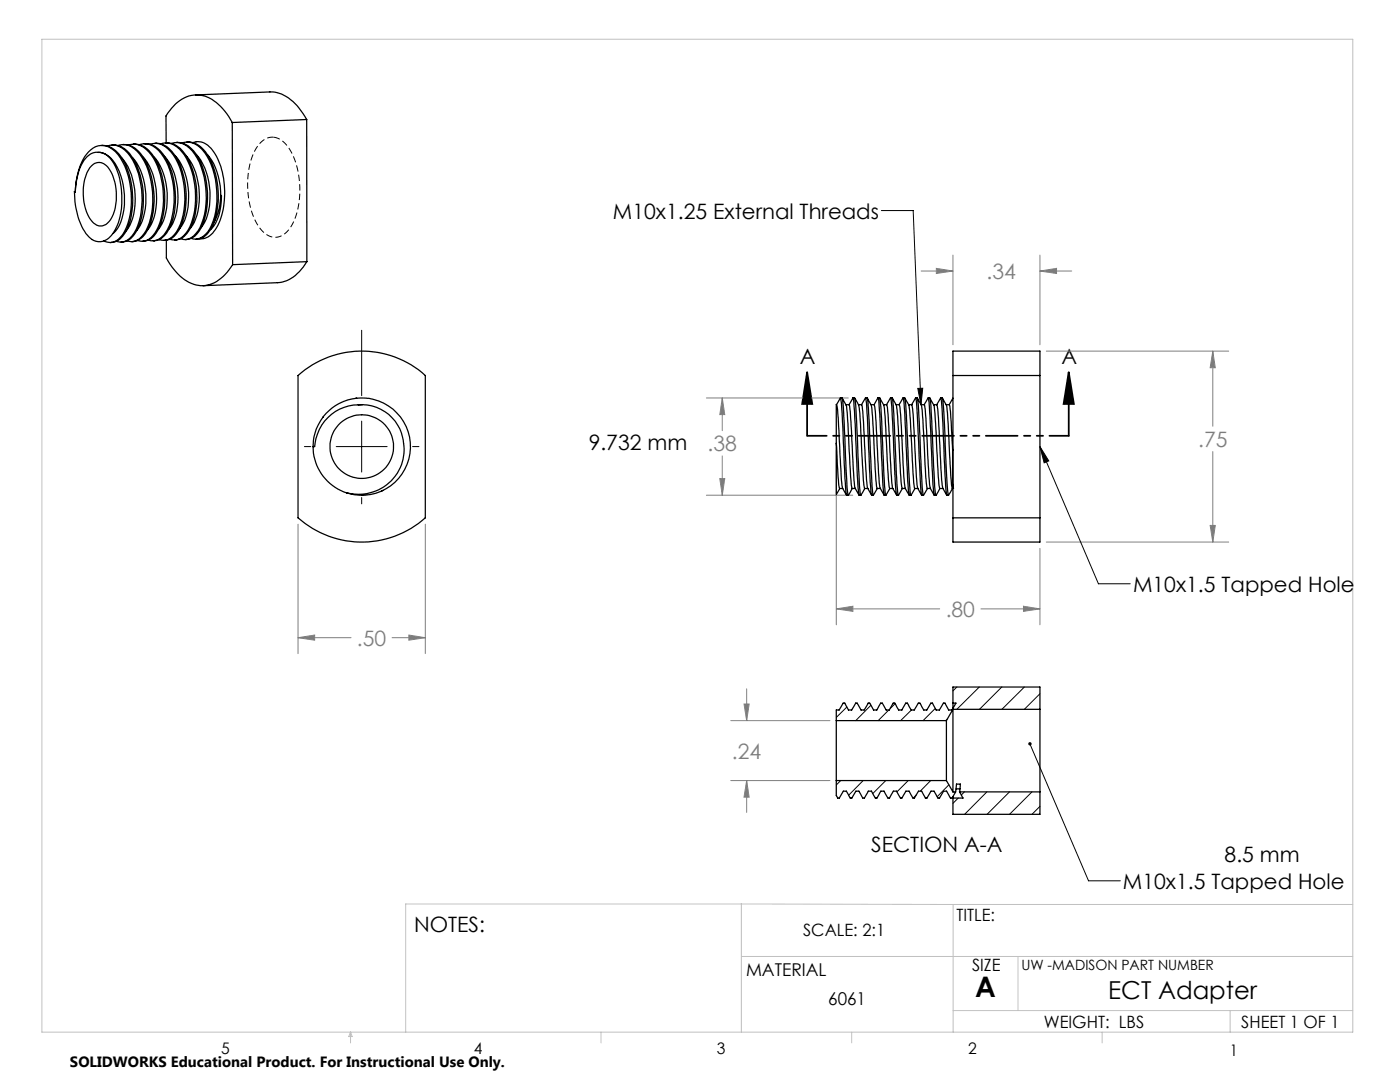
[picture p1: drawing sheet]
<svg xmlns="http://www.w3.org/2000/svg" width="279mm" height="216mm" viewBox="0 0 279 216" stroke-linecap="round" stroke-linejoin="round" font-family="sans-serif">
<g fill="none" stroke="#c0c0c0" stroke-width=".2">
<path d="M8.4 7.8h261.6v198.2h-261.6zM148 180.4v25.6M148 180.4h-67v25.6M148 190.9h122M148 180.4l42.2 .1M190.2 180.5v25.5M190.2 180.5h79.8M203.2 190.9v10.7M70 206v2.1M70 206l.3 .8h-.7zM119.9 206v2.1M170 206v2.1"/>
<path d="M190.2 201.6h79.8M220 206v2.1M245.5 201.6v4.4"/>
</g>
<path d="M161.1 74.3l1 6.3h-2zM161.1 74.3v12.7M213.3 74.3l1 6.3h-2zM213.3 74.3v12.7" fill="none" stroke="#000" stroke-width=".35"/>
<g fill="none" stroke="#808080" stroke-width=".2">
<path d="M183.8 54.1h6.4M186.9 53.6l3.3 .5-3.3 .5zM190.2 50.9v17.9M207.5 54.1l3.4-.5v1zM207.5 50.9v17.9M207.5 54.1h6.4M141 79.4h28.3M144.1 79.4l.5 3.3h-.9zM144.1 79.4v6.5M208.8 70.1h36.4M242 70.1l.5 3.3h-1zM242 70.1v15"/>
<path d="M141 98.8h29.2M143.7 95.5h.9l-.5 3.3zM144.1 91v7.8M166.9 89.7v35M242 90.1v18.1M59.5 104.6v25.8M84.9 104.6v25.8M207.5 109.4v15.3M208.8 108.2h36.4M241.5 104.8h1l-.5 3.4zM59.5 127.2l3.3-.5v1zM59.5 127.2h10.6"/>
<path d="M78.2 127.2h6.7M81.6 126.7l3.3 .5-3.3 .5zM149 137.4v6.4M166.9 121.5l3.3-.5v1zM166.9 121.5h20.6M195.8 121.5h11.7M204.3 121l3.2 .5-3.2 .5zM145.8 143.8h19.8M145.8 155.8h19.8M148.5 140.5h1l-.5 3.3zM149 155.8l.5 3.3h-1zM149 155.8v6.3"/>
</g>
<path d="M54.6 27.4a4.1 4.1 0 0 0-3.8 2.7 16.7 16.7 0 0 0 1 15.3 3.4 3.4 0 0 0 4.7 1.5 9.3 9.3 0 0 0 3.2-6.8 15.6 15.6 0 0 0-2.6-11.3l-1.3-1.1-1.2-.3" fill="none" stroke="#000" stroke-width=".2" stroke-dasharray="1.3 .6" stroke-linecap="butt"/>
<path d="M175.9 42h6.3l1.6 38.8M72.2 65.9v13.1M183.2 77.5h1l-.4 3.3zM60.7 89.1h1.3M67.1 89.1h10.2M72.2 84v10.2M72.2 99.3v1.2M82.3 89.1h1.3M207.5 89.1l1.8 2.9-.9 .4zM207.5 89.1l11.7 27.4h6.4M205.5 148.4l11.7 27.4h6.4" fill="none" stroke="#000" stroke-width=".2"/>
<path d="M213.3 87h-52.2" fill="none" stroke="#000" stroke-width=".35" stroke-dasharray="6.3 1.3 1.3 1.3 1.3 1.3" stroke-dashoffset="2.5"/>
<g fill="#000">
<path d="M205.4 148.1l.1 .3-.1-.3a.33 .33 0 0 1 .5 .3 .33 .33 0 0 1-.5 .3 .33 .33 0 0 1 0-.6z"/>
<path d="M213.3 74.3l1 6.3h-2zM161.1 74.3l1 6.3h-2z"/>
</g>
<path d="M59.5 127.2l3.3-.5v1zM81.6 126.7l3.3 .5-3.3 .5zM242 70.1l.5 3.3h-1zM241.5 104.8h1l-.5 3.4zM166.9 121.5l3.3-.5v1zM204.3 121l3.2 .5-3.2 .5zM144.1 79.4l.5 3.3h-.9zM143.7 95.5h.9l-.5 3.3zM186.9 53.6l3.3 .5-3.3 .5zM207.5 54.1l3.4-.5v1zM148.5 140.5h1l-.5 3.3zM149 155.8l.5 3.3h-1z" fill="#808080"/>
<path d="M183.2 77.5h1l-.4 3.3zM207.5 89.1l1.8 2.9-.9 .4z" fill="#000"/>
<g fill="none" stroke="#000" stroke-width=".25">
<path d="M39 18.9l14.9-.6a7.7 7.7 0 0 1 6.2 3.8l1.1 1.7M14.9 38.2h.1M14.9 38.2l.1 .1M15 38.2a12.6 12.6 0 0 1 2.7-7.9 3.5 3.5 0 0 1 5.3 0 15.2 15.2 0 0 1 3 12.4 7.5 7.5 0 0 1-2.9 5.4 2.3 2.3 0 0 1-2.4-.1M15 38.2v.1M18.3 33a2.19 2.19 0 0 1 3.6 .9 10.6 10.6 0 0 1 .1 10 2.22 2.22 0 0 1-2 1.2 2.22 2.22 0 0 1-2-1.4 10.4 10.4 0 0 1-.1-10.2zM19.5 30.4a4 4 0 0 1 3.6 2.9 16 16 0 0 1-.1 12.5 3.5 3.5 0 0 1-3.8 2.4 5.9 5.9 0 0 1-3.3-3.9 16.8 16.8 0 0 1-1-6.1M19.5 30.4a4.4 4.4 0 0 1 3.9 3 14.1 14.1 0 0 1 .4 11.6l-.8 1.1-.5 .5M19.5 30.4a3.7 3.7 0 0 0-3.3 2.5 14.1 14.1 0 0 0-1.2 5.4M20.5 29a4.9 4.9 0 0 1 4.1 3 17.1 17.1 0 0 1 .8 13.7 3.8 3.8 0 0 1-3.4 2.7M20.5 29h-.3M21.4 29.1a3.9 3.9 0 0 1 4.6 2.1 16.1 16.1 0 0 1 .8 15.2 2.87 2.87 0 0 1-3.6 1.7"/>
<path d="M22.3 28.9a4.3 4.3 0 0 1 4.1 2.5 16.3 16.3 0 0 1 1 14.5 3.7 3.7 0 0 1-3 2.4h-.2M23.6 29a3.7 3.7 0 0 1 4.3 1.8 16.3 16.3 0 0 1 2.2 12.7 5.8 5.8 0 0 1-3.3 4.7h-.6l-.8-.2M24.3 31.5a13.6 13.6 0 0 1 2.4 11.2l-.2 .8a7 7 0 0 1-1.3 2.6M24.5 28.9a4.4 4.4 0 0 1 4.1 2.4 16.6 16.6 0 0 1 .9 14.5 3.8 3.8 0 0 1-2.9 2.4M25.6 29a3.5 3.5 0 0 1 4.1 1.4 15 15 0 0 1 2.9 10.7 9.4 9.4 0 0 1-2.5 6.4 2.25 2.25 0 0 1-2.3 .5h-.3M26.5 31.5a13.2 13.2 0 0 1 2.3 11 7.5 7.5 0 0 1-1.5 3.4M26.6 28.8a4.3 4.3 0 0 1 4.1 2.5 16.3 16.3 0 0 1 .9 14.5 3.5 3.5 0 0 1-3.2 2.4M27.8 28.9a3.8 3.8 0 0 1 4.4 1.8 15.9 15.9 0 0 1 1.2 15.1 3.2 3.2 0 0 1-3.2 2.2l-.6-.1M28.6 31.4a13.5 13.5 0 0 1 2.4 11.1l-.2 .8a6.6 6.6 0 0 1-1.3 2.5M28.8 28.7a4.1 4.1 0 0 1 3.7 2 16.4 16.4 0 0 1 1.5 14.5 4.5 4.5 0 0 1-2.7 2.8h-.5M30 28.8a3.6 3.6 0 0 1 4.1 1.5 16 16 0 0 1 2.4 12.6 6.4 6.4 0 0 1-3.1 4.9l-1.1 .1-.5-.1M30.7 31.3a12.4 12.4 0 0 1 2.6 9.2l-.2 1.9a7.1 7.1 0 0 1-1.5 3.4"/>
<path d="M30.9 28.6a4.2 4.2 0 0 1 4 2.3 16.1 16.1 0 0 1 .8 15 3.4 3.4 0 0 1-3 2.1M32.1 28.7a3.6 3.6 0 0 1 4.2 1.6 15.8 15.8 0 0 1 2.4 12.6 6.7 6.7 0 0 1-2.9 4.7 2.54 2.54 0 0 1-1.9 .1M32.8 31.2a12.3 12.3 0 0 1 2.7 9.2l-.5 2.7a6.3 6.3 0 0 1-1.3 2.6M33 28.5a4.2 4.2 0 0 1 4 2.4 16.3 16.3 0 0 1 1.1 14.5 3.8 3.8 0 0 1-3 2.5h-.2M34.2 28.6a4.1 4.1 0 0 1 4.7 2.2 16.5 16.5 0 0 1 1 14.6 3.7 3.7 0 0 1-2.8 2.4l-1.1-.2M35 31.1a13.3 13.3 0 0 1 2.4 11.1 7.4 7.4 0 0 1-1.6 3.4M35.4 28.4a4.5 4.5 0 0 1 3.8 2.4 16 16 0 0 1 .6 15.3 3.1 3.1 0 0 1-2.5 1.7M35.4 28.4h-.3M36.3 28.5a3.9 3.9 0 0 1 4.7 2.1 16.3 16.3 0 0 1 .9 15 3.3 3.3 0 0 1-3.2 2.1l-.5-.1M37.1 31a13.1 13.1 0 0 1 2.6 10.2l-.4 1.8a6.3 6.3 0 0 1-1.3 2.5M37.3 28.3a4.5 4.5 0 0 1 4 2.5 16.3 16.3 0 0 1 1 14.5 3.6 3.6 0 0 1-3.2 2.4M38.5 28.4a3.3 3.3 0 0 1 3.9 1.5 15.8 15.8 0 0 1 1.8 13.1 6.4 6.4 0 0 1-3.3 4.6l-1.1 .1"/>
<path d="M39.3 30.9a13.3 13.3 0 0 1 2.3 11.2 7.1 7.1 0 0 1-1.5 3.3M41.4 30.9a12.7 12.7 0 0 1 2.7 8.1M44.1 39a9.2 9.2 0 0 1-2.1 6.8M44.1 39a12.1 12.1 0 0 1-1.3 5.3M46.4 24.4a10.1 10.1 0 0 0-5.9-5.3 6.3 6.3 0 0 0-6.6 3l-.8 1 .1 5.4M46.4 24.4v28.4M61.2 23.8l-14.8 .6M61.2 23.8v28.4M26.3 48.2h.3M30.6 48h.2M33.2 47.9v3.6a9.6 9.6 0 0 0 6.4 5.4 6.5 6.5 0 0 0 6.1-3l.7-1.1M37 47.8h.3"/>
<path d="M40.3 47.5l.4 .1M61.2 52.2a7.5 7.5 0 0 1-5.8 4.2l-14.9 .6M61.2 52.2l-14.8 .6M59.5 74.9a19 19 0 0 1 25.4 0v28.4a19.1 19.1 0 0 1-25.4 0zM71.2 79.4l-.2 .1M167.7 79.4l-.8 1.4M167.7 79.4l.2 1 .4 6.8a93.6 93.6 0 0 0 .7 11.6h.3a156.6 156.6 0 0 1-.8-14.8l-.4-4.6M167.7 79.4h.3M168.1 79.4a4.9 4.9 0 0 1 1 3.6l.3 4.3a78.8 78.8 0 0 0 .7 10.2M170.2 79.4l-.8 1.4M170.2 79.4a169.3 169.3 0 0 1 .9 15.6l.3 3.6 .1 .2h.3M170.2 79.4h.3"/>
<path d="M172.7 79.4l-.8 1.4M172.7 79.4a113.9 113.9 0 0 1 .8 13.3l.3 5.4 .2 .7M172.7 79.4h.3M175.2 79.4h.3a94 94 0 0 1 .7 11l.3 6.5 .3 1.9h-.3M175.6 79.4a5.3 5.3 0 0 1 1 3.6l.2 4.3a85.4 85.4 0 0 0 .8 10.2M177.7 79.4l-.8 1.4M177.7 79.4l.3 1.7 .6 13.5 .4 4.2M177.7 79.4h.3M178 79.4a213.7 213.7 0 0 1 1 16.2 8.7 8.7 0 0 0 .3 3.2M178.1 79.4a5.3 5.3 0 0 1 1 3.6l.7 13.3 .3 1.2h.6M180.2 79.4l-.8 1.4M180.2 79.4a169.6 169.6 0 0 1 .9 14.9l.4 4.5"/>
<path d="M180.2 79.4h.4M180.6 79.4a4.9 4.9 0 0 1 1 3.6l.8 13.3 .2 1.2h.6M180.6 79.4a204.6 204.6 0 0 1 .8 15.6l.4 3.8M182.7 79.4l-.8 1.4M183.1 79.4a4.9 4.9 0 0 1 1 3.6l.8 13.3 .2 1.2h.6M183.1 79.4h-.4l.3 2.1 .4 9a56.6 56.6 0 0 0 .5 8.3h.1M183.1 79.4l.3 4.5 .6 13.4 .3 1.5M185.2 79.4l-.8 1.4M185.5 79.4h-.3a175.9 175.9 0 0 1 .9 14.9l.2 4 .1 .5h.4a166.2 166.2 0 0 1-.9-14.9l-.3-4.5a4.9 4.9 0 0 1 1 3.6l.7 12.1 .3 2.4M187.7 79.4l-.8 1.4M187.7 79.4a86 86 0 0 1 .7 11.4l.4 6.9 .1 1.1h.4M187.7 79.4h.3"/>
<path d="M188.1 79.4a4.9 4.9 0 0 1 1 3.6l.3 4.3a78.8 78.8 0 0 0 .7 10.2M188.1 79.4l.3 3.9 .6 12.8 .3 2.7M190.2 79.4l-.8 1.4M190.2 74.9v-4.8h17.3v4.8M190.2 74.9h17.3M190.2 74.9v28.4M207.5 74.9v28.4M62.5 89.1a9.7 9.7 0 0 1 10.6-9.7 9.7 9.7 0 0 1 8.6 11.6 9.7 9.7 0 0 1-12.4 7.4M62.5 89.1h.1M64.6 83.1l-.1 .2M71.5 80.8a8.9 8.9 0 0 0-8.7 8.3h-.3M71.5 80.8a8.5 8.5 0 0 1 9.1 9.2 9 9 0 0 1-8.1 8.6 9 9 0 0 1-9.7-6.9l-.3-1.3v-1.3"/>
<path d="M72.2 98.8h.1M72.4 80.8h-.9M76.4 97.9l-.3 .1M166.9 88.4v10.2M166.9 88.4l.4 6.7 .3 2.4M166.9 80.8a89.3 89.3 0 0 1 .8 11l.2 2.6a6.5 6.5 0 0 0 1 4.4M166.9 80.8v7.6M167.6 97.5h.6M167.6 97.5l-.7 1.1M168.8 80.8h.6M169.4 80.8a159.7 159.7 0 0 1 1 14.3 5 5 0 0 0 1 3.7M170.1 97.5l-.8 1.3"/>
<path d="M170.1 97.5h.6M171.3 80.8h.6M171.9 80.8a147.9 147.9 0 0 1 1 13.6 6.5 6.5 0 0 0 1.1 4.4M172.6 97.5a90.1 90.1 0 0 1-.8-11.1l-.1-2.7a6.5 6.5 0 0 0-1.1-4.3l.4 4.6 .5 12.9 .3 1.9M172.6 97.5l-.8 1.3M172.6 97.5h.6M173.8 80.8h.6M174 98.8h.3M174.4 80.8a136.8 136.8 0 0 1 .9 13.6 6.8 6.8 0 0 0 1.2 4.4M174.4 80.8l.8-1.4a163.1 163.1 0 0 1 .9 14.6l.1 3.3 .3 1.5M175.1 97.5a98.8 98.8 0 0 1-.8-12.1l-.2-2.4a5.3 5.3 0 0 0-1-3.6l.1 1.1 .4 7.8a74.1 74.1 0 0 0 .7 10.5M175.1 97.5l-.8 1.3"/>
<path d="M175.1 97.5h.6M176.4 80.8h.6l.1 .4 .8 13.9a5 5 0 0 0 1.1 3.7M177.6 97.5l-.8 1.3M177.6 97.5h.6M178.8 80.8h.7l.1 .4 .7 13.2a7.3 7.3 0 0 0 .7 3.7l.5 .7M179 98.8h.3M180.1 97.5l-.8 1.3M181.3 80.8h.7l.1 .8 .8 13.5a5.5 5.5 0 0 0 1 3.7M181.5 98.8h.3M182.6 97.5l-.8 1.3M183.8 80.8h.6M184 98.8h.3"/>
<path d="M184.4 80.8l.4 2.6 .6 11.7a5.5 5.5 0 0 0 1 3.7M185.1 97.5l-.8 1.3M186.3 80.8h.6M186.9 80.8a89.3 89.3 0 0 1 .8 11l.2 2.6a6.5 6.5 0 0 0 1 4.4M187.6 97.5l-.8 1.3M187.6 97.5h.6M188.8 80.8h.6M189.4 80.8l.3 1.3 .4 7.6M190.1 97.5l-.8 1.3M190.1 97.5h.1M190.1 97.4h.1M190.1 89.7l.1 .1"/>
<path d="M190.1 89.7v7.8M190.2 96.7l-.1 .7M190.2 103.3v4.9h17.3v-4.9M190.2 103.3h17.3M166.9 155.8v3l.3 .4h.3l.8-1.3h.6l.8 1.3h.3l.8-1.3h.6l.8 1.3h.3l.8-1.3h.6l.8 1.3h.3l.8-1.3h.6l.8 1.3h.3l.8-1.3h.6l.8 1.3h.3l.8-1.3h.6l.8 1.3M166.9 143.8v12M166.9 143.8h22M166.9 155.8h22M170.7 140.3h.4l.7 1.4h.7l.8-1.4M170.8 140.3l-.8 1.4h-.7l-.7-1.4h-.3l-.8 1.4h-.6v2.1M173.2 140.3h.4l.7 1.4a.84 .84 0 0 0 1.1-.7l.4-.7h.3l.7 1.4h.7l.8-1.4h.3l.8 1.4h.6l.8-1.4h.3l.8 1.4h.6l.8-1.4h.3l.8 1.4h.6l.8-1.4h.3l.7 1.4h.7l.8-1.4h.3l.7 1.4h.7l.8-1.4h-.6M188.9 143.8v12"/>
<path d="M188.9 155.8l1.3 2.2M190.2 159v.2M190.2 140.3v1M190.2 141.5v16.5M190.2 140.3v-3.2h17.3v4.4M190.2 141.5h17.3M190.2 141.5l-1.3 2.3M190.2 158h.5M190.7 158l-.7 1.2h-.3l-.8-1.3h-.6l-.8 1.3h-.3l-.8-1.3h-.6l-.8 1.3h-.3l-.8-1.3h-.6l-.8 1.3h-.3M190.7 158l.2-1.5h.8l-.2 1.5M190.8 157.4h.8M191.5 158l.7 1.2h-2"/>
<path d="M191.5 158h16M207.5 141.5v16.5M207.5 158v4.5h-17.3v-3.3"/>
<circle cx="72.2" cy="89.1" r="6.3"/>
</g>
<g fill="none" stroke="#000" stroke-width=".2">
<path d="M191 137.1l-.8 .8M195.4 137.1l-4.4 4.4M199.9 137.1l-4.4 4.4M204.4 137.1l-4.4 4.4M207.5 138.4l-3.1 3.1M167.8 155.8l-.9 .8M169 141.1l-2.1 2.1M172.3 155.8l-2.9 2.9M173.8 140.7l-3 3.1M176.8 155.8l-2.6 2.5M177.4 141.7l-2.1 2.1M178.6 140.4l-.9 1"/>
<path d="M181.3 155.8l-2.3 2.2M181.9 141.7l-2.2 2.1M182.8 158.6l-.6 .6M185.7 155.8l-2 2.1M186.7 141.4l-2.5 2.4M189.1 143.4l-.4 .4M189.4 156.6l-2.4 2.4M191.2 159.2l-1 1.1M192.5 158l-.7 .6M197 158l-4.5 4.5M201.5 158l-4.5 4.5M206 158l-4.5 4.5"/>
<path d="M207.5 160.9l-1.5 1.6"/>
</g>
<text font-size="5.6" x="194.6" y="199">A</text>
<text font-size="4.9" x="221.2" y="199.4">ECT Adapter</text>
<g font-size="4.2">
<text x="122.3" y="43.6">M10x1.25 External Threads</text>
<text x="159.6" y="72.6">A</text>
<text x="211.8" y="72.6">A</text>
<text x="117.5" y="89.7">9.732 mm</text>
<text x="226.1" y="118.1">M10x1.5 Tapped Hole</text>
<text x="173.9" y="169.9">SECTION A-A</text>
<text x="244.4" y="172.1">8.5 mm</text>
<text x="224.1" y="177.4">M10x1.5 Tapped Hole</text>
<text x="82.6" y="185.9">NOTES:</text>
</g>
<g font-size="4.2" fill="#808080">
<text x="196.9" y="55.6">.34</text>
<text x="239.1" y="89.2">.75</text>
<text x="141.2" y="90">.38</text>
<text x="188.7" y="123.1">.80</text>
<text x="71.2" y="128.8">.50</text>
<text x="146.1" y="151.5">.24</text>
</g>
<g font-size="3.5">
<text x="148.9" y="194.7">MATERIAL</text>
<text x="165.3" y="200.6">6061</text>
</g>
<g font-size="3.4">
<text x="190.9" y="183.8">TITLE:</text>
<text x="160.3" y="186.8">SCALE: 2:1</text>
<text x="194" y="193.8">SIZE</text>
<text x="208.3" y="205.1">WEIGHT: LBS</text>
<text x="247.7" y="205.1">SHEET 1 OF 1</text>
</g>
<g font-size="3.2">
<text x="44.2" y="210.4">5</text>
<text x="94.6" y="210.3">4</text>
<text x="143.1" y="210.4">3</text>
<text x="193.2" y="210.3">2</text>
<text x="245.4" y="210.6">1</text>
</g>
<text font-size="3" x="14" y="212.9">SOLIDWORKS Educational Product. For Instructional Use Only.</text>
<text font-size="2.8" x="203.8" y="193.5">UW -MADISON PART NUMBER</text>
</svg>
